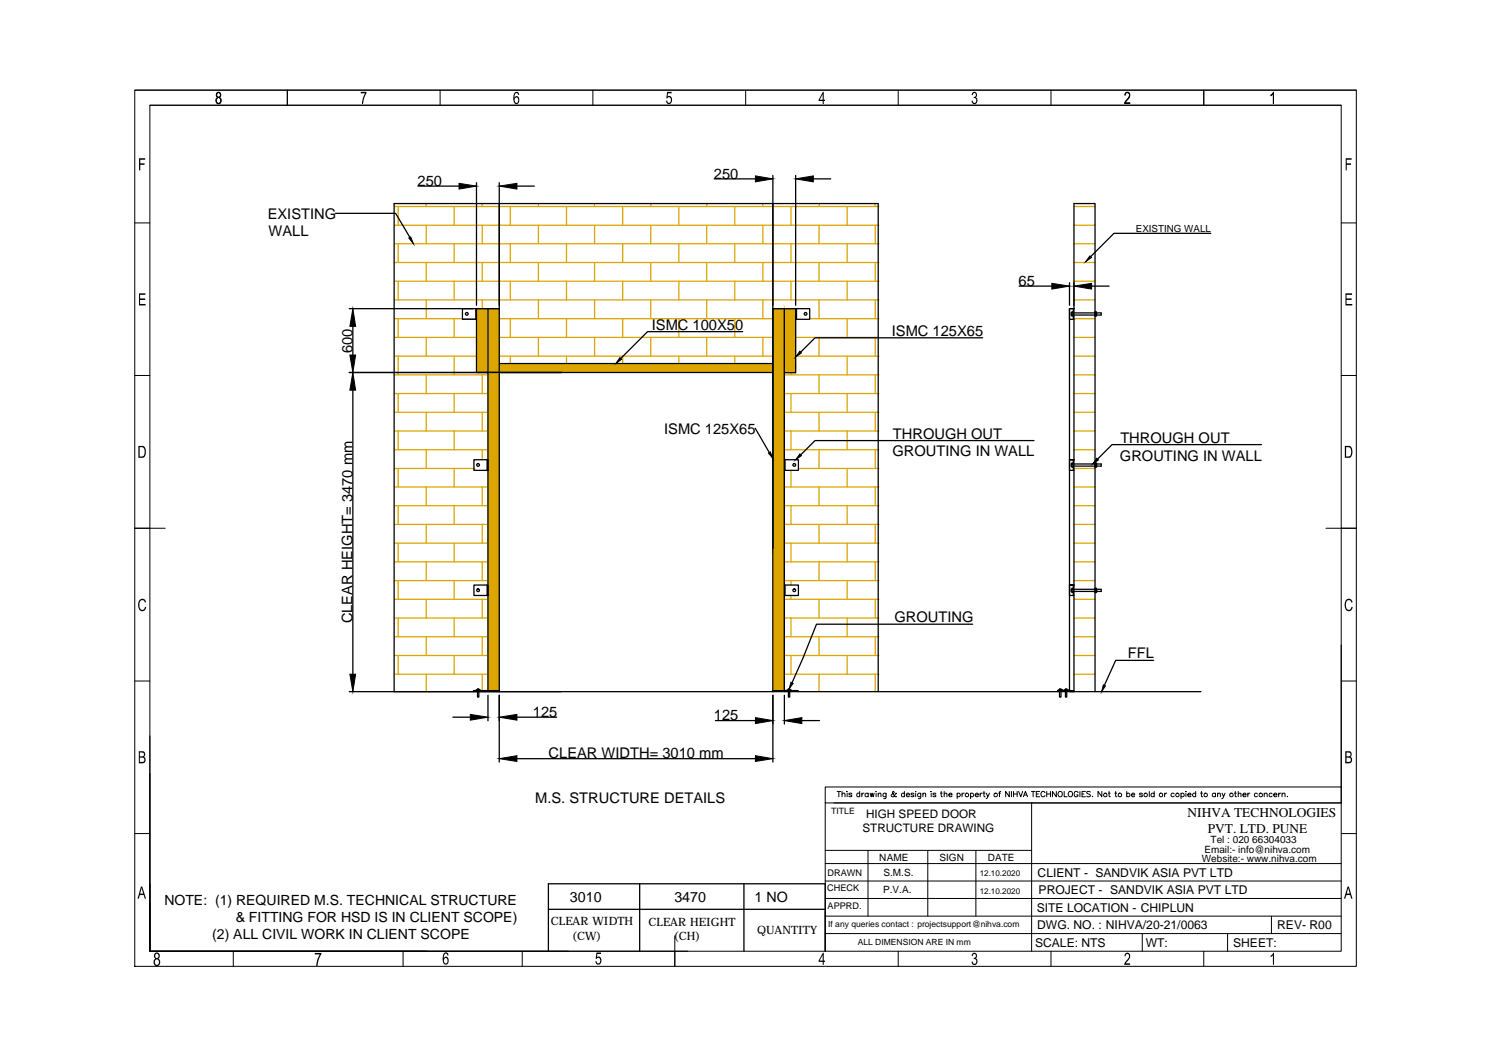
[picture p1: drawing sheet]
<svg xmlns="http://www.w3.org/2000/svg" width="297mm" height="210mm" viewBox="0 0 297 210" stroke-linecap="round" stroke-linejoin="round" font-family="sans-serif">
<!-- layer: 0 -->
<g fill="none" stroke="#dda500" stroke-width=".25">
<path d="M78.5 41.1h96.4M78.5 44.8h96.4M78.5 48.5h96.4M78.5 52.2h96.4M78.5 56h96.4M78.5 59.7h96.4M79.2 41.1v3.7M79.2 48.5v3.7M79.2 56v3.7M84.8 40.5v.6M84.8 44.8v3.7M84.8 52.2v3.8"/>
<path d="M84.8 59.7v3.7M90.4 41.1v3.7M90.4 48.5v3.7M90.4 56v3.7M95.9 40.5v.6M95.9 44.8v3.7M95.9 52.2v3.8M95.9 59.7v1.7M101.5 41.1v3.7M101.5 48.5v3.7M101.5 56v3.7M107.1 40.5v.6"/>
<path d="M107.1 44.8v3.7M107.1 52.2v3.8M107.1 59.7v3.7M112.7 41.1v3.7M112.7 48.5v3.7M112.7 56v3.7M118.3 40.5v.6M118.3 44.8v3.7M118.3 52.2v3.8M118.3 59.7v3.7M123.9 41.1v3.7M123.9 48.5v3.7"/>
<path d="M123.9 56v3.7M129.5 40.5v.6M129.5 44.8v3.7M129.5 52.2v3.8M129.5 59.7v3.7M135.1 41.1v3.7M135.1 48.5v3.7M135.1 56v3.7M140.6 40.5v.6M140.6 44.8v3.7M140.6 52.2v3.8M140.6 59.7v3.7"/>
<path d="M146.2 41.1v3.7M146.2 48.5v3.7M146.2 56v3.7M151.8 40.5v.6M151.8 44.8v3.7M151.8 52.2v3.8M151.8 59.7v3.7M157.4 41.1v3.7M157.4 48.5v3.7M157.4 56v3.7M163 40.5v.6M163 44.8v3.7"/>
<path d="M163 52.2v3.8M163 59.7v3.7M168.5 41.1v3.7M168.5 48.5v3.7M168.5 56v3.7M174.1 40.5v.6M174.1 44.8v3.7M174.1 52.2v3.8M174.1 59.7v3.7M213.7 41.1h4.2M213.7 44.8h4.2M213.7 48.5h4.2"/>
<path d="M213.7 52.2h4.2M213.7 56h4.2M213.7 59.7h4.2M78.5 63.4h13.6M78.5 67.1h16.4M78.5 70.9h16.4M78.5 74.6h18.7M78.5 78.3h18.7M79.2 63.4v3.7M79.2 70.9v3.7M79.2 78.3v3.7M84.8 67.1v3.8"/>
<path d="M84.8 74.6v3.7M90.4 63.4v3.7M90.4 70.9v3.7M90.4 78.3v3.7M95.9 74.6v3.7M99.5 63.4h54.4M99.5 67.1h54.4M99.5 70.9h54.4M101.5 63.4v3.7M101.5 70.9v1.4M107.1 67.1v3.8M112.7 63.4v3.7"/>
<path d="M112.7 70.9v1.4M118.3 67.1v3.8M123.9 63.4v3.7M123.9 70.9v1.4M129.5 67.1v3.8M135.1 63.4v3.7M135.1 70.9v1.4M140.6 67.1v3.8M146.2 63.4v3.7M146.2 70.9v1.4M151.8 67.1v3.8M156.2 74.6h18.7"/>
<path d="M156.2 78.3h18.7M157.4 74.2v.4M157.4 78.3v3.7M158.4 67.1h16.5M158.4 70.9h16.5M161.2 63.4h13.7M163 67.1v3.8M163 74.6v3.7M168.5 63.4v3.7M168.5 70.9v3.7M168.5 78.3v3.7M174.1 67.1v3.8"/>
<path d="M174.1 74.6v3.7M213.7 63.4h4.2M213.7 67.1h4.2M213.7 70.9h4.2M213.7 74.6h4.2M213.7 78.3h4.2M78.5 82h18.7M78.5 85.8h18.7M78.5 89.5h18.7M78.5 93.2h15.9M78.5 96.9h18.7M79.2 85.8v3.7"/>
<path d="M79.2 93.2v3.7M84.8 82v3.8M84.8 89.5v3.7M84.8 96.9v3.7M90.4 85.8v3.7M90.4 93.2v3.7M95.9 82v3.8M95.9 89.5v2M95.9 96.9v3.7M156.2 82h18.7M156.2 85.8h18.7M156.2 89.5h18.7"/>
<path d="M156.2 96.9h18.7M157.4 85.8v3.7M157.4 93.6v3.3M159 93.2h15.9M163 82v3.8M163 89.5v3.7M163 96.9v3.7M168.5 85.8v3.7M168.5 93.2v3.7M174.1 82v3.8M174.1 89.5v3.7M174.1 96.9v3.7"/>
<path d="M213.7 82h4.2M213.7 85.8h4.2M213.7 89.5h4.2M213.7 93.2h4.2M213.7 96.9h4.2M78.5 100.6h18.7M78.5 104.3h18.7M78.5 108.1h18.7M78.5 111.8h18.7M78.5 115.5h18.7M78.5 119.2h18.7M79.2 100.6v3.7"/>
<path d="M79.2 108.1v3.7M79.2 115.5v3.7M84.8 104.3v3.8M84.8 111.8v3.7M84.8 119.2v3.8M90.4 100.6v3.7M90.4 108.1v3.7M90.4 115.5v3.7M95.9 104.3v3.8M95.9 111.8v3.7M95.9 119.2v3.8M156.2 100.6h18.7"/>
<path d="M156.2 104.3h18.7M156.2 108.1h18.7M156.2 111.8h18.7M156.2 115.5h18.7M156.2 119.2h18.7M157.4 100.6v3.7M157.4 108.1v3.7M157.4 115.5v.9M157.4 118.5v.7M163 104.3v3.8M163 111.8v3.7M163 119.2v3.8"/>
<path d="M168.5 100.6v3.7M168.5 108.1v3.7M168.5 115.5v3.7M174.1 104.3v3.8M174.1 111.8v3.7M174.1 119.2v3.8M213.7 100.6h4.2M213.7 104.3h4.2M213.7 108.1h4.2M213.7 111.8h4.2M213.7 115.5h4.2M213.7 119.2h4.2"/>
<path d="M78.5 123h18.7M78.5 126.7h18.7M78.5 130.4h18.7M78.5 134.1h18.7M79.2 123v3.7M79.2 130.4v3.7M84.8 126.7v3.7M84.8 134.1v3.5M90.4 123v3.7M90.4 130.4v3.7M95.9 126.7v3.7M95.9 134.1v3.3"/>
<path d="M156.2 123h18.7M156.2 126.7h18.7M156.2 130.4h18.7M156.2 134.1h18.7M157.4 123v3.7M157.4 130.4v3.7M163 126.7v3.7M163 134.1v3.5M168.5 123v3.7M168.5 130.4v3.7M174.1 126.7v3.7M174.1 134.1v3.5"/>
<path d="M213.7 123h4.2M213.7 126.7h4.2M213.7 130.4h4.2M213.7 134.1h4.2"/>
</g>
<g fill="none" stroke="#000" stroke-width=".25">
<path d="M83.2 37h8.1M94.8 36.4v24.3M99.3 36.4v24.3M102.8 37h3.5M142.1 35.6h8.2M153.8 34.9v74.2M158.3 34.9v25.8M161.8 35.6h3.5M66.7 42.4h12l2.8 4.8M99.3 40.5v97.1v-.2h-4.2M202.7 56.9h6.6M212.8 56.2v4.5"/>
<path d="M217.2 56.9h3.5M240.9 46.4h-19.3l-4.6 4.6M69.5 74.1h84.3M69.5 61.4h24.6M70.2 64.9v5.7M70.2 77.6v56.5M92 61.4h2.8v2.1h-2.8zM94.7 61.4v2.1M94.8 61.4h4.5h-2.2M97.1 61.4v76M97.1 61.4h-2.3v12.7h2.3M99.3 72.3h54.5"/>
<path d="M147.8 66h-19l-5.3 5.3M156.1 61.4h2.2v12.8h-2.2M158.3 61.4h2.8v2.1h-2.8zM158.5 61.4v2.1M195.5 67.2h-33.3l-2.9 2.8M212.8 63.5h.9M213.1 62.3h6v.4h-6zM213.2 62h.3v.9h-.3zM213.5 63.5v-2.1h.2h-.9v76M217.9 62h.3v.9h-.3zM217.9 62v.9M218.2 62.3v.4"/>
<path d="M94.3 91.5h2.8v2.1h-2.8zM96.9 91.5v2.1M150.3 85.2l2.7 4.8M156.1 91.5h2.7v2.1h-2.7zM156.2 91.5v2.1M205.7 87.7h-43.5l-2.9 2.8M212.8 93.6h.9M213.1 92.3h6v.4h-6zM213.2 92.1h.3v.8h-.3zM213.7 91.5h-.9h.9M213.7 91.5h-.2v2.1M217.9 92.1h.3v.8h-.3z"/>
<path d="M217.9 92.1v.8M218.2 92.3v.4M251 88.5h-29.8l-2.8 2.8M94.3 116.4h2.8v2.1h-2.8zM96.9 116.4v2.1M156.1 116.4h2.7v2.1h-2.7zM156.2 116.4v2.1M212.8 118.5h.9M213.1 117.2h6v.5h-6zM213.2 117h.3v.9h-.3zM213.7 116.4h-.9h.9M213.7 116.4h-.2v2.1"/>
<path d="M217.9 117h.3v.9h-.3zM217.9 117v.9M218.2 117.2v.5M69.5 137.6h169.4M78.4 137.6v-97.1h96.3v97.1M94.9 137.2h.4l-.2 .1h.2v1.4h-.3v-1.4h.1zM94.9 137.3h-.2v.1h.9v-.1h-.3M95.3 137.4h-1.1v.2M97.1 138.3v5.1M99.3 138.3v13.3M153.8 138.3v13.3M156.1 137.6v-76.2h-2.3v76.2v-.2h5v.2"/>
<path d="M156.1 138.3v5.7M156.8 137.2h.4l-.2 .1h.1v1.4h-.2v-1.4h.1zM156.8 137.3h-.2v.1h.8v-.1h-.2M193.5 124.2h-31.1l-2.6 6.7-2.2 4.9M210.7 137.3h-.2v.1h.9v-.1h-.2M210.8 137.1l.4 .1-.2 .1h.1v1.4h-.3v-1.4h.2h-.3zM211.9 137.2h.4l-.2 .1h.1v1.4h-.2v-1.4h.1zM211.9 137.3h-.2v.1h.8v-.1h-.2M213.7 137.6v-97.1h4.2v97.1M213.7 137.4h-3.3v.2M229.5 131.4h-7.5l-2.3 4.9M90.1 142.7h3.5"/>
<path d="M102.8 150.9h47.5M102.8 142.7h8M142.3 143.4h8M159.5 143.4h3.5M29.8 175.8v13.5h55.1M127.3 175.8v13.5M148 175.8v13.5M109.1 189.3v-13.5h55.1v13.5M109.1 180.9h55.1"/>
<circle cx="92.9" cy="62.4" r=".28"/>
<circle cx="160.3" cy="62.4" r=".28"/>
<circle cx="95.1" cy="92.5" r=".28"/>
<circle cx="158" cy="92.5" r=".28"/>
<circle cx="95.1" cy="117.4" r=".28"/>
<circle cx="158" cy="117.4" r=".28"/>
</g>
<g fill="#dda500" stroke="#dda500" stroke-width=".2">
<path d="M156.1 61.4v10.9h2.2zM156.1 61.4h2.2v10.9z"/>
<path d="M153.8 61.4v10.9h2.3zM153.8 61.4h2.3v10.9z"/>
<path d="M153.8 72.3v1.8h2.3zM153.8 72.3h2.3v1.8z"/>
<path d="M99.3 72.3v1.8h54.5zM99.3 72.3h54.5v1.8z"/>
<path d="M97.1 61.4v12.7h2.2zM97.1 61.4h2.2v12.7z"/>
<path d="M94.8 61.4v12.7h2.3zM94.8 61.4h2.3v12.7z"/>
<path d="M156.1 72.3v1.9h2.2zM156.1 72.3h2.2v1.9z"/>
<path d="M153.8 74.1l2.3 .1zM153.8 74.1l2.3 .1z"/>
<path d="M153.8 74.2v34.9h2.3zM153.8 74.2h2.3v34.9z"/>
<path d="M97.1 74.1v39.4h2.2zM97.1 74.1h2.2v39.4z"/>
<path d="M153.8 109.1v28.3h2.3zM153.8 109.1h2.3v28.3z"/>
<path d="M97.1 113.5v23.9h2.2zM97.1 113.5h2.2v23.9z"/>
</g>
<g fill="#000" stroke="#000" stroke-width=".2">
<path d="M91.3 36.5l3.5 .5-3.5 .6zM99.3 37l3.5-.5v1.1zM150.3 35l3.5 .6-3.5 .6zM158.3 35.6l3.5-.6v1.2zM81.3 47.4l.4-.3 .5 1.4zM209.3 56.4l3.5 .5-3.5 .6zM213.7 56.9l3.5-.5v1.1zM216.8 50.9l.4 .3-1.2 .9zM70.2 74.1l.6 3.5h-1.2zM69.6 70.6h1.2l-.6 3.5zM70.2 61.4l.6 3.5h-1.2zM123.3 71.1l.4 .4-1.2 .8z"/>
<path d="M159.1 69.9l.3 .3-1.1 .8zM152.9 90.2l.4-.3 .5 1.3zM159.1 90.3l.3 .4-1.1 .8zM218.2 91.2l.3 .3-1.1 .8zM69.6 134.1h1.2l-.6 3.5zM157.4 135.7l.4 .3-.8 1.1zM219.5 136.3l.4 .2-.7 1.1zM93.6 142.1l3.5 .6-3.5 .6zM99.3 150.9l3.5-.5v1.1zM99.3 142.7l3.5-.6v1.2zM150.3 150.4l3.5 .5-3.5 .6zM150.3 142.8l3.5 .6-3.5 .6z"/>
<path d="M156.1 143.4l3.4-.6v1.2z"/>
</g>
<path d="M92 63.4h2.7" fill="none" stroke="#f0f" stroke-width=".25"/>
<g fill="none" stroke="#000" stroke-width=".2">
<path d="M26.8 17.9h243v174.4h-243zM26.8 17.9h243M57.2 17.9v3M87.6 17.9v3M118 17.9v3M148.4 17.9v3M178.7 17.9v3M209.1 17.9v3M239.5 17.9v3M29.8 20.9h237v168.4h-237zM29.8 20.9h237M26.8 44.4h3"/>
<path d="M266.8 44.4h3M26.8 74.7h3M266.8 74.7h3M26.8 105.1h6.1M263.8 105.1h6M26.8 135.5h3M266.8 128.3v28.3M266.8 135.5h3M29.8 146.4v42.9h107M29.8 153.9v35.4M164.2 156.6h102.6v3.2h-102.6zM164.2 159.8v29.5"/>
<path d="M165.9 159.8h100.9M166.6 157.5h.7M166.9 157.5v1M167.5 158l.3-.2h.2l.1 .7M167.5 157.5v1M168.5 157.5h.1zM168.5 157.8v.7M169.5 158l-.2-.2h-.4v.3l.5 .1 .1 .2-.2 .1-.4-.1M171 158a.34 .34 0 0 0-.4-.1 .34 .34 0 0 0 0 .5 .34 .34 0 0 0 .4 0M171 157.5v1M171.5 157.8v.7M171.9 157.8h-.3l-.1 .3"/>
<path d="M172.7 158a.35 .35 0 0 0-.5-.1 .35 .35 0 0 0 0 .5 .35 .35 0 0 0 .5 0M172.7 157.8v.7M173.1 157.8l.2 .7 .2-.7 .2 .7 .2-.7M174.3 157.5h.1M174.3 157.8v.7M174.7 158l.2-.2h.3l.1 .7M174.7 157.8v.7M176.3 157.8l-.1 1-.4 .1M176.3 158a.35 .35 0 0 0-.5-.1 .35 .35 0 0 0 0 .5 .35 .35 0 0 0 .5 0M178.4 157.9l-.2-.1a.63 .63 0 0 1-.9 .6l.1-.3 .5-.4-.2-.2-.1 .1v.2l.5 .7 .3-.1M179.9 158a.34 .34 0 0 0-.5-.1 .34 .34 0 0 0 0 .5 .34 .34 0 0 0 .5 0M179.9 157.5v1"/>
<path d="M180.3 158.1h.6v-.1a.35 .35 0 0 0-.5-.1 .35 .35 0 0 0 0 .6 .35 .35 0 0 0 .5-.1M181.8 158l-.2-.2h-.3v.3l.5 .1v.2l-.2 .1-.4-.1M182.1 157.5h.2zM182.2 157.8v.7M183.2 157.8l-.1 1-.4 .1M183.2 158a.35 .35 0 0 0-.5-.1 .35 .35 0 0 0 0 .5 .35 .35 0 0 0 .5 0M183.6 158l.1-.2h.4l.1 .7M183.6 157.8v.7M185.2 157.5h.1zM185.3 157.8v.7M186.2 158l-.2-.2h-.4v.3l.6 .1v.2l-.2 .1-.4-.1M187.1 157.8h.4"/>
<path d="M187.3 157.5v.9l.2 .1M187.8 158l.2-.2h.4v.7M187.8 157.5v1M188.8 158.1h.6v-.1a.35 .35 0 0 0-.5-.1 .35 .35 0 0 0 0 .6 .35 .35 0 0 0 .5-.1M190.4 158a.35 .35 0 0 1 .6-.1 .35 .35 0 0 1 0 .5 .35 .35 0 0 1-.6 0M190.4 157.8v1.1M191.4 157.8v.7M191.8 157.8h-.2l-.2 .3M193.1 158a.35 .35 0 0 1 .5-.1 .35 .35 0 0 1 0 .5 .35 .35 0 0 1-.5 0M193.1 157.8v1.1M194 158.1h.7v-.1a.35 .35 0 0 0-.6-.1 .35 .35 0 0 0 0 .6 .35 .35 0 0 0 .6-.1M195 157.8v.7"/>
<path d="M195.4 157.8h-.2l-.2 .3M195.6 157.8h.4M195.8 157.5v.9l.2 .1M196.2 157.8l.3 .7 .4-.7M196.5 158.5l-.3 .4M198.7 157.8h.4M199.1 157.5l-.2 .1v.9M200.8 157.5v1l-.7-1v1M201.2 157.5v1M201.6 157.5v1M201.6 158h.8M202.4 157.5v1"/>
<path d="M202.7 157.5l.4 1 .4-1M203.6 158.5l.4-1 .4 1M203.8 158.2h.5M205.2 157.5h.7M205.2 159.8v29.5M205.5 157.5v1M206.2 158h.4M206.9 157.5h-.7v1h.7M207.9 157.7a.42 .42 0 0 0-.4-.2 .42 .42 0 0 0-.4 .3v.3a.42 .42 0 0 0 .4 .4 .42 .42 0 0 0 .4-.2M208.3 158h.7M208.3 157.5v1M209 157.5v1"/>
<path d="M210.2 157.5v1l-.8-1v1M210.7 157.5h.1a.52 .52 0 0 1 .6 .5 .52 .52 0 0 1-.7 .5l-.2-.4zM211.7 157.5v1h.6M212.7 157.5h.2a.52 .52 0 0 1 .5 .5 .52 .52 0 0 1-.7 .5l-.2-.4zM214.5 157.7a.39 .39 0 0 0-.5-.2 .39 .39 0 0 0-.3 .3v.3a.38 .38 0 0 0 .4 .4 .38 .38 0 0 0 .4-.4h-.3M214.9 157.5v1M215.3 158h.4M216 157.5h-.7v1h.7M216.9 157.6l-.2-.1-.5 .1 .1 .2 .6 .4v.2l-.2 .1-.5-.1M217.4 158.4h.1M219.2 157.5v1l-.7-1v1M220.5 157.8h.4"/>
<path d="M220.7 157.5v.9l.2 .1M221.8 157.8h.4M222 157.5v.9l.2 .1M224.2 158a.35 .35 0 0 1 .5-.1 .35 .35 0 0 1 0 .5 .35 .35 0 0 1-.5 0M224.2 157.5v1M225.1 158.1h.6v-.3a.37 .37 0 0 0-.5 .1 .37 .37 0 0 0 0 .5 .37 .37 0 0 0 .5 0M227.3 158l-.2-.2h-.3v.3l.4 .1 .1 .2-.2 .1-.4-.1M228.7 157.5v1M229.6 158a.35 .35 0 0 0-.5-.1 .35 .35 0 0 0 0 .5 .35 .35 0 0 0 .5 0M229.6 157.5v1M231.7 157.8v.7M232.1 157.8h-.2l-.2 .3"/>
<path d="M233.6 158a.35 .35 0 0 0-.5-.1 .35 .35 0 0 0 0 .5 .35 .35 0 0 0 .5 0M235 158a.35 .35 0 0 1 .5-.1 .35 .35 0 0 1 0 .5 .35 .35 0 0 1-.5 0M235 157.8v1.1M235.9 157.5h.1M235.9 157.8v.7M236.3 158.1h.7v-.1a.35 .35 0 0 0-.6-.1 .35 .35 0 0 0 0 .6 .35 .35 0 0 0 .6-.1M237.9 158a.35 .35 0 0 0-.5-.1 .35 .35 0 0 0 0 .5 .35 .35 0 0 0 .5 0M237.9 157.5v1M238.9 157.8h.3M239 157.5v.9l.3 .1M241.8 158a.35 .35 0 0 0-.5-.1 .35 .35 0 0 0 0 .5 .35 .35 0 0 0 .5 0M241.8 157.8v.7"/>
<path d="M242.2 158l.2-.2h.4v.7M242.2 157.8v.7M243.1 157.8l.3 .7 .3-.7M243.4 158.5l-.4 .4M245.6 157.8h.4M245.8 157.5v.9l.2 .1M246.4 158l.1-.2h.4v.7M246.4 157.5v1M247.3 158.1h.6a.35 .35 0 0 0-.5-.3 .35 .35 0 0 0-.1 .6l.2 .1 .4-.1M248.3 157.8v.7M248.7 157.8h-.3l-.1 .3M250.2 158a.34 .34 0 0 0-.5-.1 .34 .34 0 0 0 0 .5 .34 .34 0 0 0 .5 0"/>
<path d="M251.5 158l.3-.2h.3v.7M251.5 157.8v.7M253.1 158a.34 .34 0 0 0-.5-.1 .34 .34 0 0 0 0 .5 .34 .34 0 0 0 .5 0M253.4 158.1h.7a.35 .35 0 0 0-.5-.3 .35 .35 0 0 0-.1 .6l.2 .1 .4-.1M254.4 157.8v.7M254.8 157.8h-.2l-.2 .3M255.1 158l.2-.2h.3l.1 .7M255.1 157.8v.7M256.1 158.4h.1M26.8 165.8h3M29.8 179.6v9.7h83.3M164.2 178.8h102.6"/>
<path d="M164.2 175.3h102.6M164.2 171.8h102.6M164.2 169.2h41M172.7 169.2v13.1M184.6 169.2v13.1M194.2 169.2v13.1M266.8 165.8h3M46.4 189.3v3M80.2 189.3v3M103.9 189.3v3M134.3 186.2v6.1M164.2 182.3h102.6"/>
<path d="M164.2 185.7h102.6M178.7 189.3v3M209.1 189.3v3M227.3 185.7v3.6M239.5 189.3v3M244.2 185.7v3.6M253 182.3v3.4"/>
<circle cx="192.4" cy="158.2" r=".37"/>
<circle cx="198.1" cy="158.2" r=".37"/>
<circle cx="219.9" cy="158.2" r=".36"/>
<circle cx="222.8" cy="158.2" r=".37"/>
<circle cx="227.9" cy="158.2" r=".37"/>
<circle cx="231" cy="158.2" r=".37"/>
<circle cx="234.3" cy="158.2" r=".36"/>
<circle cx="239.9" cy="158.2" r=".37"/>
<circle cx="245" cy="158.2" r=".37"/>
<circle cx="250.8" cy="158.2" r=".37"/>
</g>
<g fill="#000">
<path d="M71.8 18.3h1.1v.3l-.5 1-.2 1.1h-.2l.1-.9 .6-1.2h-.9zM27.7 31.5h1.2v.3h-1v.7h.9v.3h-.9v1.1h-.2zM132.7 18.3h.9v.3h-.7l-.1 .6 .5-.1 .4 .5v.5l-.3 .5-.4 .1-.3-.1-.2-.5h.3a.35 .35 0 0 0 .3 .4 .35 .35 0 0 0 .3-.5l.1-.2-.2-.4-.3-.1-.2 .3-.2-.1zM193.4 18.5l.3-.2h.4l.3 .4v.4a.3 .3 0 0 0-.2 .3 .3 .3 0 0 0 .2 .2l.1 .7-.3 .3-.2 .1-.4-.1-.3-.5 .2-.1 .1 .3a.42 .42 0 0 0 .6 0 .42 .42 0 0 0 0-.7l-.5-.1v-.2l.3-.1 .2-.3a.33 .33 0 0 0-.4-.4 .33 .33 0 0 0-.3 .5l-.2-.1zM224 18.4l.6-.1 .2 .4v.5l-.1 .3-.7 .9h.8v.3h-1.1l.1-.6 .8-.8v-.4a.35 .35 0 0 0-.4-.4 .35 .35 0 0 0-.2 .5h-.3zM253.3 18.3h.2v2.4h-.2v-1.9l-.5 .4v-.3zM267.7 31.5h1.2v.3h-1v.7h.9v.3h-.9v1.1h-.2zM27.7 58.4h1.2v.3h-1v.7h1v.3h-1v.8h1.1v.3h-1.3zM267.7 58.4h1.3v.3h-1.1v.7h1v.3h-1v.8h1.1v.3h-1.3zM27.7 119.5l.3-.3 .5-.1 .3 .1 .2 .4 .1 .2-.3 .1-.2-.4-.4-.1-.4 .4-.1 .9 .3 .6h.5l.3-.6 .3 .1-.3 .6-.3 .2-.6-.1-.3-.5-.1-1zM267.7 119.5l.4-.3 .4-.1 .5 .5 .1 .2-.3 .1-.2-.4-.4-.1-.3 .3-.1 .4v.7l.4 .5h.4l.3-.6 .2 .1-.1 .4-.3 .4h-.6l-.5-.5-.1-1zM62.6 189.6h1.3l-.6 1.6-.1 1h-.3l.1-.6 .6-1.7h-1z"/>
<path d="M118.7 189.5h.9v.3h-.8v.6l.5-.1 .3 .5v.5l-.3 .6h-.5l-.3-.2v-.5h.2l.1 .4a.5 .5 0 0 0 .6-.2 .5 .5 0 0 0 0-.6 .34 .34 0 0 0-.4-.2 .34 .34 0 0 0-.3 .2l-.2-.1zM193.4 189.8l.3-.2h.3l.3 .2 .1 .6-.2 .3 .2 .1 .1 .4-.2 .6-.3 .2h-.4l-.2-.3-.1-.4h.2l.1 .2a.42 .42 0 0 0 .6 .1 .42 .42 0 0 0-.1-.7l-.4-.1v-.2a.36 .36 0 0 0 .5-.2 .36 .36 0 0 0-.2-.5 .36 .36 0 0 0-.4 .1l-.1 .2h-.2zM223.9 189.7l.6-.1 .3 .3v.6l-.8 1.2h.8v.3h-1.1l.1-.5 .8-1.2a.36 .36 0 0 0-.3-.5 .36 .36 0 0 0-.3 .5l-.3-.1zM253.3 189.6h.2v2.4h-.2v-1.9l-.5 .3v-.3z"/>
<path d="M43.1 18.4l.2-.1 .5 .1 .2 .3v.4a.29 .29 0 0 0-.2 .3 .29 .29 0 0 0 .2 .3v.6l-.2 .3-.4 .1-.4-.2-.1-.8 .3-.3-.3-.4zM43.3 18.6l-.1 .1a.34 .34 0 0 0 .1 .5 .34 .34 0 0 0 .5-.1 .34 .34 0 0 0-.1-.5l-.2-.1zM43.2 19.6l-.1 .5 .2 .3a.46 .46 0 0 0 .6-.3 .46 .46 0 0 0-.3-.6z"/>
<path d="M43.1 18.4l.2-.1 .5 .1 .2 .3v.4a.29 .29 0 0 0-.2 .3 .29 .29 0 0 0 .2 .3v.6l-.2 .3-.4 .1-.4-.2-.1-.8 .3-.3-.3-.4zM43.3 18.6l-.1 .1a.34 .34 0 0 0 .1 .5 .34 .34 0 0 0 .5-.1 .34 .34 0 0 0-.1-.5l-.2-.1zM43.2 19.6l-.1 .5 .2 .3a.46 .46 0 0 0 .6-.3 .46 .46 0 0 0-.3-.6z"/>
<path d="M102.4 18.4l.2-.1 .5 .1 .2 .5h-.2a.33 .33 0 0 0-.4-.4 .33 .33 0 0 0-.3 .5l-.1 .5 .3-.3 .3-.1 .4 .5v.7l-.4 .4-.4-.1-.3-.5-.1-.9zM102.5 19.5l-.1 .3v.4a.39 .39 0 0 0 .6 .2 .39 .39 0 0 0 .1-.6l-.3-.4z"/>
<path d="M163.7 18.3h.2v1.5h.2v.3h-.2v.6h-.2v-.6h-.8v-.3zM163.7 18.7l-.6 1.1h.6z"/>
<path d="M27.5 88.7h1l.4 .5 .1 1.3-.3 .5-.2 .1h-1zM27.8 89v1.8h.5a1.07 1.07 0 0 0 .5-1.3l-.3-.5z"/>
<path d="M267.6 88.7h.9l.5 .4v1.3l-.2 .5-.3 .2h-.9zM267.8 89v1.8h.7l.3-.4-.1-1.1-.2-.3z"/>
<path d="M27.6 149.5h1l.3 .4-.1 .5a.26 .26 0 0 0-.1 .2 .26 .26 0 0 0 .2 .3l.1 .5-.2 .4-1.2 .1zM27.8 149.7v.8l.6-.1a.37 .37 0 0 0 .2-.4 .37 .37 0 0 0-.4-.3zM27.8 150.7v.9h.5a.43 .43 0 0 0 .4-.5 .43 .43 0 0 0-.4-.4z"/>
<path d="M267.6 149.5h1l.3 .3v.5l-.2 .3 .3 .2v.6l-.3 .4-1.1 .1zM267.9 149.7v.8h.4a.39 .39 0 0 0 .4-.4 .39 .39 0 0 0-.5-.4zM267.9 150.7v.9h.6l.2-.4a.39 .39 0 0 0-.4-.5z"/>
<path d="M28 176.4h.3l.8 2.4h-.3l-.2-.7h-.8l-.2 .7h-.2zM28.2 176.6l-.3 1.2h.6z"/>
<path d="M268.1 176.4h.3l.7 2.4h-.3l-.2-.7h-.7l-.3 .7h-.2zM268.2 176.6l-.3 1.2h.6z"/>
<path d="M30.8 189.7l.3-.2a.68 .68 0 0 1 .7 .5 .68 .68 0 0 1-.3 .7l.3 .4v.7l-.4 .4h-.4l-.3-.3-.2-.4 .1-.4 .3-.4-.3-.4zM31 189.9l-.1 .2a.38 .38 0 0 0 .2 .5 .38 .38 0 0 0 .5-.2 .38 .38 0 0 0-.2-.5l-.1-.1zM31 191l-.2 .5 .3 .5h.2l.3-.3-.1-.6a.34 .34 0 0 0-.5-.1z"/>
<path d="M88.3 189.6l.3-.1h.4l.3 .6-.3-.1a.36 .36 0 0 0-.5-.3 .36 .36 0 0 0-.2 .5v.5l.2-.3a.64 .64 0 0 1 .7 .2 .64 .64 0 0 1 .1 .8l-.4 .5h-.4l-.3-.2-.1-1.3zM88.5 190.6l-.2 .4 .1 .3a.36 .36 0 0 0 .4 .4 .36 .36 0 0 0 .2-.6 .4 .4 0 0 0-.5-.5z"/>
<path d="M163.7 189.6h.2v1.5h.2v.3h-.2v.6h-.2v-.6h-.8v-.3zM163.7 190l-.6 1.1h.6z"/>
</g>
<g font-size="2.9">
<text x="142" y="35.5">250</text>
<text x="83.1" y="37">250</text>
<text x="53.3" y="43.5">EXISTING</text>
<text x="53.4" y="47">WALL</text>
<text x="202.7" y="56.9">65</text>
<text x="129.7" y="65.6">ISMC 100X50</text>
<text x="70.2" y="70.2" transform="rotate(-90 70.2 70.2)">600</text>
<text x="177.4" y="66.8">ISMC 125X65</text>
<text x="132.1" y="86.3">ISMC 125X65</text>
<text x="177.6" y="87.3">THROUGH OUT</text>
<text x="222.9" y="88.1">THROUGH OUT</text>
<text x="177.6" y="90.8">GROUTING IN WALL</text>
<text x="222.8" y="91.6">GROUTING IN WALL</text>
<text x="70.1" y="124" transform="rotate(-90 70.1 124)">CLEAR HEIGHT= 3470 mm</text>
<text x="177.9" y="123.8">GROUTING</text>
<text x="224.4" y="131">FFL</text>
<text x="106" y="142.6">125</text>
<text x="142" y="143.3">125</text>
<text x="109.1" y="150.9">CLEAR WIDTH= 3010 mm</text>
<text x="106.5" y="159.7">M.S. STRUCTURE DETAILS</text>
</g>
<g font-size="2.8">
<text x="113.4" y="179.5">3010</text>
<text x="134.2" y="179.5">3470</text>
<text x="150.1" y="179.5">1 NO</text>
<text x="32.7" y="180.1">NOTE: (1) REQUIRED M.S. TECHNICAL STRUCTURE</text>
<text x="46.9" y="183.4">&amp; FITTING FOR HSD IS IN CLIENT SCOPE)</text>
<text x="42.2" y="186.8">(2) ALL CIVIL WORK IN CLIENT SCOPE</text>
</g>
<g font-size="2.7">
<text x="236.3" y="162.6">NIHVA TECHNOLOGIES</text>
<text x="240.3" y="165.6">PVT. LTD. PUNE</text>
</g>
<g font-size="2.4">
<text x="206.4" y="174.4">CLIENT - SANDVIK ASIA PVT LTD</text>
<text x="206.6" y="177.9">PROJECT - SANDVIK ASIA PVT LTD</text>
<text x="206.3" y="181.4">SITE LOCATION - CHIPLUN</text>
<text x="206.3" y="184.9">DWG. NO. : NIHVA/20-21/0063</text>
<text x="254.1" y="184.8">REV- R00</text>
<text x="205.9" y="188.3">SCALE: NTS</text>
<text x="227.9" y="188.3">WT:</text>
<text x="245.3" y="188.3">SHEET:</text>
</g>
<g font-size="2.3">
<text x="171.6" y="165.6">STRUCTURE DRAWING</text>
<text x="172.3" y="162.7">HIGH SPEED DOOR</text>
<text x="109.6" y="184.1">CLEAR WIDTH</text>
<text x="129" y="184.2">CLEAR HEIGHT</text>
<text x="150.6" y="185.7">QUANTITY</text>
<text x="113.8" y="187">(CW)</text>
<text x="134" y="187">(CH)</text>
</g>
<g font-size="2">
<text x="240.8" y="167.7">Tel : 020 66304033</text>
<text x="174.9" y="171.3">NAME</text>
<text x="186.9" y="171.3">SIGN</text>
<text x="196.5" y="171.3">DATE</text>
<text x="239.1" y="171.6">Website:- www.nihva.com</text>
<text x="239.6" y="169.7">Email:- info@nihva.com</text>
<text x="175.7" y="177.7">P.V.A.</text>
<text x="175.8" y="174.3">S.M.S.</text>
</g>
<text font-size="1.9" x="226" y="46.2">EXISTING WALL</text>
<g font-size="1.8">
<text x="164.6" y="177.4">CHECK</text>
<text x="164.6" y="174.3">DRAWN</text>
<text x="164.6" y="180.8">APPRD.</text>
</g>
<g font-size="1.7">
<text x="165.4" y="162">TITLE</text>
<text x="164.8" y="184.3">If any queries contact : projectsupport@nihva.com</text>
<text x="170.7" y="188.1">ALL DIMENSION ARE IN mm</text>
</g>
<g font-size="1.6">
<text x="194.9" y="174.4">12.10.2020</text>
<text x="194.9" y="177.8">12.10.2020</text>
</g>
</svg>
